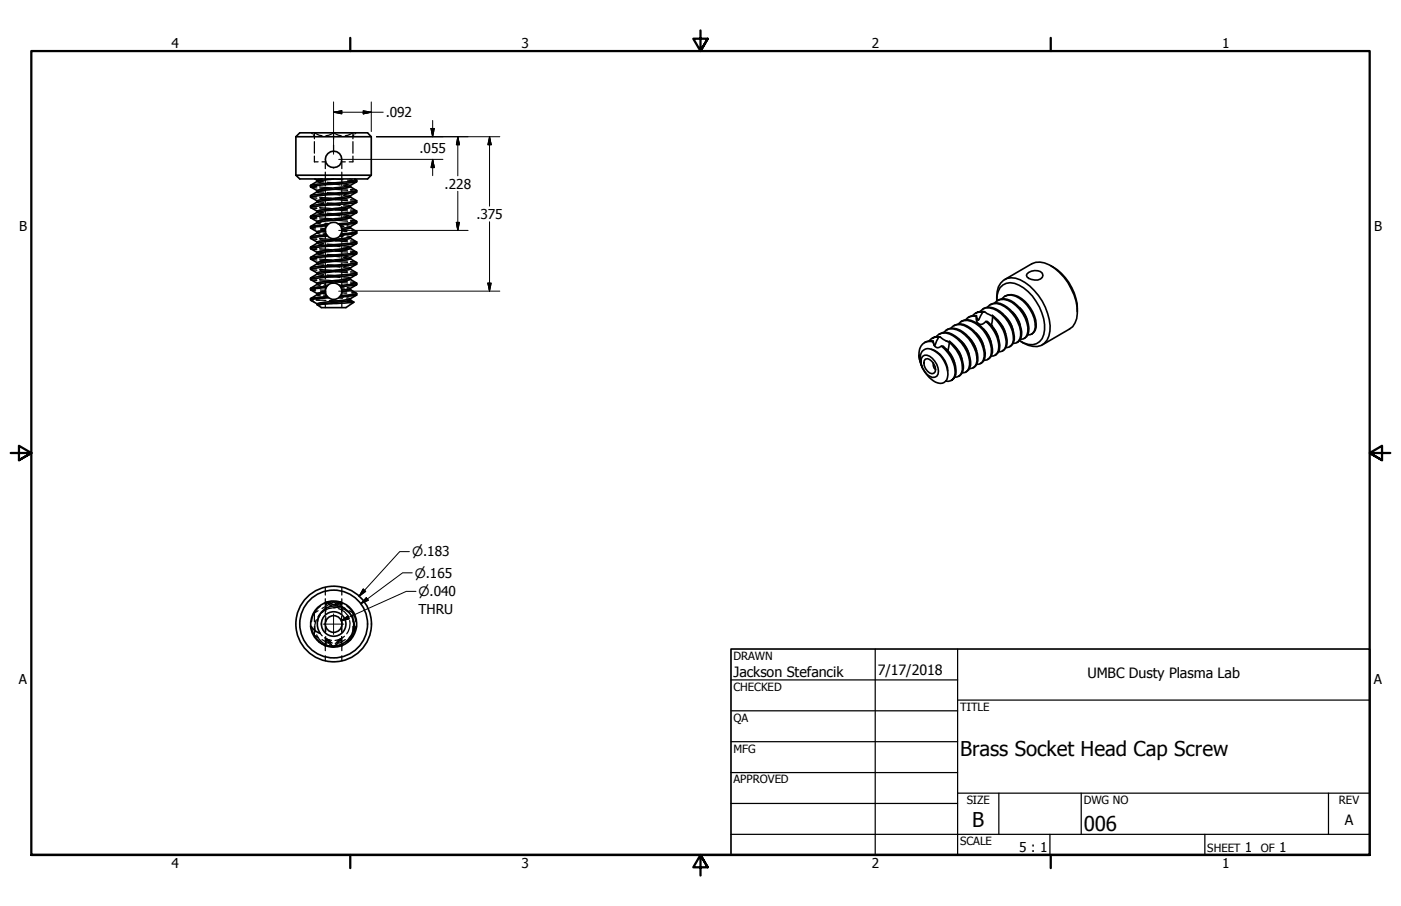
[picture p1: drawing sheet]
<svg xmlns="http://www.w3.org/2000/svg" width="432mm" height="279mm" viewBox="0 0 432 279" stroke-linecap="round" stroke-linejoin="round" font-family="sans-serif">
<!-- layer: Visible (ANSI) -->
<g fill="none" stroke="#000" stroke-width=".51">
<path d="M91.2 42.2h23.2M91.2 54h23.2M91.2 42.2l1.2-1.2h20.9l1.1 1.2M91.2 54l1.2 1.2h20.9l1.1-1.2M91.2 42.2v11.8M97 55.2l.8 .4M97.8 55.6v.3M97.8 58.8v.3M99.3 55.2l-1.5 .4M102.8 55.2l-4.9 .7-2.1 1.3M107.9 57.5l2 1.2a40.2 40.2 0 0 1-9.4 1.1l-4.2 .3-.6 .3v.4M107.9 57.6l-1.3 .4-8.5 1-2.3 1.3"/>
<path d="M107.9 57.2v.4M109.3 55.2l.6 .4a40.2 40.2 0 0 1-9.4 1l-4.2 .4-.6 .2v.4M109.9 58.8l-.1 .5-1.2 .2-6.2 .5a22.7 22.7 0 0 0-6.6 .8l2 1.2M109.9 55.6l-.1 .5-1.2 .2-6.2 .5a22.7 22.7 0 0 0-6.6 .9l2 1.1M109.9 59.2l-2.3 1.4-7.8 .9-2 .5M109.9 56.1l-2.3 1.3-7.8 .9-2 .5M114.4 42.2v11.8M95.7 70.3l.1-.5 5.3-.6-.4 .5-3.9 .3-1 .3 2 1.2M97.8 62v.3M97.8 65.2v.3M97.8 68.3v.3M97.8 71.5v.3"/>
<path d="M97.8 74.7v.3M97.8 77.9v.3M100.3 70.9v.5M100.6 72.5l.4 .3-5.2 .6 2 1.3M100.6 72.5l-4.5 .4-.4 .2v.4M100.6 72.5l-.3-1.1h-.9a6.7 6.7 0 0 0-3.6 1.6M100.7 69.7l-.4 1.2-2.5 .6M104.3 69a2.62 2.62 0 0 0-3.2 .2M104.9 72.5a2.52 2.52 0 0 1-3.9 .3M105.3 70.4v.4M107.9 79.8l2 1.2a40.2 40.2 0 0 1-9.4 1l-4.2 .4-.6 .2v.4M107.9 73.4l2 1.2a40.2 40.2 0 0 1-9.4 1l-4.2 .4-.6 .3v.3"/>
<path d="M107.9 67.1l2 1.2-1.3 .3-4.3 .4M107.9 63.9l2 1.2a40.2 40.2 0 0 1-9.4 1l-4.2 .4-.6 .2v.4M107.9 70.2l2 1.2a12 12 0 0 1-4.7 .7l-.3 .4 4.3-.4 .7-.2v-.4M107.9 79.4l-.1 .5-1.2 .3-8.7 1.1-2.1 1.2M107.9 76.3l-.1 .4-1.2 .3-8.7 1.1-2.1 1.3M107.9 73.1l-.1 .4-1.2 .4-8.7 1-2.1 1.3M107.9 66.7l-.1 .5-1.2 .3-8.7 1.1-2.1 1.2M107.9 63.6l-.1 .4-1.2 .3-8.7 1.1-2.1 1.3M107.9 60.4l-.1 .4-1.2 .4-8.7 1-2.1 1.3M107.9 69.9l-.2 .5-2.4 .4-.1 1.3M107.9 76.6l2 1.2M107.9 60.7l2 1.2"/>
<path d="M109.9 77.9l-.1 .5-1.2 .1-6.2 .6a22.7 22.7 0 0 0-6.6 .8l2 1.1M109.9 74.7l-.1 .5-1.2 .2-6.2 .5a22.7 22.7 0 0 0-6.6 .8l2 1.2M109.9 77.8a40.2 40.2 0 0 1-9.4 1l-4.2 .4-.6 .2v.4M109.9 68.3v.5l-.8 .2-4.4 .3-.4-.3M109.9 65.2l-.1 .5-1.2 .1-6.2 .6a22.7 22.7 0 0 0-6.6 .8l2 1.1M109.9 62l-.1 .5-1.2 .2-6.2 .5a22.7 22.7 0 0 0-6.6 .8l2 1.2M109.9 61.9a40.2 40.2 0 0 1-9.4 1l-4.2 .4-.6 .3v.3M109.9 78.3l-2.3 1.3-7.8 .9-2 .5M109.9 75.1l-2.3 1.4-7.8 .8-2 .6M109.9 71.9l-2.3 1.4-7.8 .9-2 .5M109.9 68.8a6.9 6.9 0 0 1-4.6 1.6l-.6-1.1M109.9 65.6l-2.3 1.3-7.8 .9-2 .5"/>
<path d="M109.9 62.4l-2.3 1.4-7.8 .8-2 .6M95.7 89.3l.1-.5 2.1-.3 2.9-.2-.3 .4a12 12 0 0 0-4.7 .7l2 1.2M95.7 92.5l.1-.5 2.1-.3 3-.3 .4 .4a14.9 14.9 0 0 0-5.5 .8l2 1.1M97.8 94h.1M97.8 81v.3M97.8 84.2v.3M97.8 87.4v.3M97.8 90.6v.3M97.8 93.7v.3M100.3 90v.4l-.9 .1a6.6 6.6 0 0 0-3.6 1.6M100.3 90.4l.6 1M100.5 88.7l-.2 1.3-2.5 .6"/>
<path d="M104.6 88a2.69 2.69 0 0 0-3.8 .3M104.6 91.6l-1.1 .7a2.55 2.55 0 0 1-2.2-.5M105.3 89.5v.4M107.9 86.1l2 1.3-5.3 .6M107.9 82.9l2 1.2a40.2 40.2 0 0 1-9.4 1.1l-4.2 .3-.6 .3v.4M107.9 89.3l2 1.2a13.4 13.4 0 0 1-4.9 .7l-.4 .4 4.5-.4 .8-.2v-.4M107.9 86.2l-1.3 .4-8.5 1-2.3 1.3M107.9 82.6l-.1 .5-1.2 .3-8.7 1.1-2.1 1.2M107.9 89l-.2 .5-2.4 .4-.3 1.3M107.9 92.1l-.1 .5-1.2 .3-8.7 1.1M107.9 92.5l1.1 .7-11.1 .8M107.9 85.8v.4"/>
<path d="M109 93.2l-2.4 1.7h-7.5l-1.3-.9M109.9 87.4v.4l-.7 .2-4.2 .4-.4-.4M109.9 84.2l-.1 .5-1.2 .2-6.2 .5a22.7 22.7 0 0 0-6.6 .8l2 1.2M109.9 81.4l-1.3 .3-6.2 .5a22.7 22.7 0 0 0-6.6 .9l2 1.1M109.9 87.8a6.9 6.9 0 0 1-4.6 1.7l-.3-1.1M109.9 84.6l-2.3 1.4-7.8 .9-2 .5M109.9 81.5l-2.3 1.3-7.8 .9-2 .5M109.9 91l-2.3 1.3-7.8 .9-2 .5M109.9 81v.4M295.3 99.9a3.3 3.3 0 0 1 4.1-.8 10.7 10.7 0 0 1 6.2 9.5 2.29 2.29 0 0 1-2.3 2.5M296.2 99.2a3.6 3.6 0 0 1 4.1 .1 10.8 10.8 0 0 1 5.6 9.3 2.61 2.61 0 0 1-1.5 2.3M300.7 96.6l1.4-.5h1.4a5.6 5.6 0 0 0-3.1 .7l-.6 .5"/>
<path d="M300.9 97.5a1.74 1.74 0 0 0 .2 1.9 1.74 1.74 0 0 0 1.7 .5l1-.8M300.9 97.3v.2a3.3 3.3 0 0 0-3.3 1.2M300.9 97.3h-1.2l-1.3 .6M300.9 97.3l.5 1.4 .3-.1M302.1 96.1a3.2 3.2 0 0 1 4.1-.9 10.8 10.8 0 0 1 6.2 9.6 2.38 2.38 0 0 1-2.4 2.5M302.9 95.3a4.4 4.4 0 0 1 5.2 .6 10.8 10.8 0 0 1 4.5 8.9 2.62 2.62 0 0 1-1.5 2.1M302.9 96.3l-1.2 2.3h-.3M303.5 96.1l1.9 1.2h.5M304.3 94.7a3.8 3.8 0 0 1 5.3-.1 10.7 10.7 0 0 1 5 8.9 2.38 2.38 0 0 1-2.4 2.4M305.2 94a4.2 4.2 0 0 1 5.1 .7 10.8 10.8 0 0 1 4.5 8.8 2.62 2.62 0 0 1-1.4 2.2M305.9 97.3v.4a10.2 10.2 0 0 1 4 9.2 2.21 2.21 0 0 1-2.2 1.6M305.9 97.3a10.6 10.6 0 0 1 4.4 9l-.4 1.1-1 .9"/>
<path d="M305.9 97.7l-.3 2.7a7.9 7.9 0 0 1 2.1 3.8M306.5 93.5a3.8 3.8 0 0 1 5.3-.3 11 11 0 0 1 5 9 2.29 2.29 0 0 1-2.3 2.4M307.2 92.5a5.9 5.9 0 0 1 3.2-6.6 8.9 8.9 0 0 1 8.4 3.7 17.5 17.5 0 0 1 4.8 12.5 4.7 4.7 0 0 1-6.7 4.4l-2.3-1.2M307.2 92.8a5.2 5.2 0 0 1 2.9-5.4 6.2 6.2 0 0 1 5.4 1.4 16 16 0 0 1 6.4 12.9 4.3 4.3 0 0 1-6.3 4.1l-1.4-.8M307.4 92.7a4.3 4.3 0 0 1 5.1 .6 10.3 10.3 0 0 1 4.6 8.9 2.43 2.43 0 0 1-1.4 2.2M307.5 98.7a8.2 8.2 0 0 1 2.4 4.2M308.8 92.1a3.7 3.7 0 0 1 5.3-.2 11.2 11.2 0 0 1 5 9 2.28 2.28 0 0 1-2.4 2.4M309.6 91.4a4.6 4.6 0 0 1 5.2 .7 10.8 10.8 0 0 1 4.5 8.8 2.62 2.62 0 0 1-1.4 2.2M309.6 86.2l8.4-4.9a6.4 6.4 0 0 1 7 1.4 18.5 18.5 0 0 1 7 13.9 5.7 5.7 0 0 1-2.4 4.9l-8.4 4.9M309.8 97.5a7.6 7.6 0 0 1 2.4 4.2M312 96.1a9 9 0 0 1 2.5 4.2M314.3 94.9a8.2 8.2 0 0 1 2.4 4.2"/>
<path d="M316.5 84.5a3.5 3.5 0 0 1 4.7-.2l.2 .6a2.03 2.03 0 0 1-2.5 1.5 2.36 2.36 0 0 1-2.5-1.5zM323.8 81.9a16 16 0 0 1 8.2 14.2M284.4 109.9a2.11 2.11 0 0 1 2.9 .6 4.5 4.5 0 0 1 1.4 5.5 2.18 2.18 0 0 1-3-.6 4.6 4.6 0 0 1-1.3-5.5zM285.2 110.7a2.25 2.25 0 0 1 2.6 1.5 2.09 2.09 0 0 1 0 2.9 2.53 2.53 0 0 1-2.9-2.3v-1.6zM287 107.7a7.6 7.6 0 0 1 5.1 6.7M287.2 104.4l1.3-.6 1.3 .1a4.3 4.3 0 0 0-2.9 .7l-.6 .6M287.6 105.4a3.3 3.3 0 0 0-4.3 3.1 9.9 9.9 0 0 0 5.8 9.6 2.34 2.34 0 0 0 3.1-2.6 8.1 8.1 0 0 0-6.3-8 2.67 2.67 0 0 0-2.3 3.4l.6 2.3-1-3.5M287.6 105.4v-.2l-.6-.1-2.1 .6M287.6 105.2l.4 1.3 .2-.1M287.6 105.4a1.75 1.75 0 0 0 1.3 1.9l1.2-.6M287.6 111.9l.3 1.6 .5 .5M288.5 103.8a3.8 3.8 0 0 1 5.4-.2 10.7 10.7 0 0 1 4.9 9 2.28 2.28 0 0 1-2.3 2.4"/>
<path d="M289.3 104l-1.1 2.4h-.2M289.4 103.1a4.2 4.2 0 0 1 5.2 .7 10.6 10.6 0 0 1 4.5 8.8 2.62 2.62 0 0 1-1.4 2.1M289.8 103.9a3.3 3.3 0 0 0 2.9 1.4M290.8 102.6a3.2 3.2 0 0 1 4.2-.9 10.8 10.8 0 0 1 6.1 9.6 2.38 2.38 0 0 1-2.3 2.4M291.5 117.5h.1M291.6 105.2l.8 .2M291.6 107.6l.6 .4M291.7 101.8a4.4 4.4 0 0 1 5.2 .6 10.8 10.8 0 0 1 4.5 8.9 2.61 2.61 0 0 1-1.5 2.2M292.1 108.2h.1M292.6 105.6l-.4 2.6a8.5 8.5 0 0 1 2.1 3.8M292.7 105.3l-.1 .3a9.8 9.8 0 0 1 3.8 9.1 2.05 2.05 0 0 1-2.1 1.6M292.7 105.3a10.3 10.3 0 0 1 4.1 8.9l-.4 1-1 .8"/>
<path d="M293.1 101.2a3.8 3.8 0 0 1 5.3-.2 10.7 10.7 0 0 1 4.9 9 2.28 2.28 0 0 1-2.3 2.4M293.2 117.3a3.2 3.2 0 0 0 1.4-3.8 11.7 11.7 0 0 0-3.9-6.8h-.6a10.6 10.6 0 0 1 4.2 8.9 2.23 2.23 0 0 1-2.8 1.9M293.9 100.5a4.2 4.2 0 0 1 5.2 .7 10.8 10.8 0 0 1 4.5 8.8 2.34 2.34 0 0 1-1.5 2.1M294 106.6a7.4 7.4 0 0 1 2.5 4.1M296.3 105.2a8.2 8.2 0 0 1 2.4 4.2M298.5 103.9a9 9 0 0 1 2.5 4.2M300.8 102.7a7.8 7.8 0 0 1 2.4 4.1M303 101.3a8.2 8.2 0 0 1 2.4 4.2M306.6 109.5a3.1 3.1 0 0 0 1.4-3.8 11.1 11.1 0 0 0-3.7-6.6h-.5a10.2 10.2 0 0 1 3.9 9.2 2.26 2.26 0 0 1-2.2 1.5M95.7 193.1a7.1 7.1 0 0 0 2.6 4.9M100.3 199.1h.1M100.3 199.1v-.2v.2"/>
<path d="M100.3 199.1a7.3 7.3 0 0 0 5 0M101.3 185.5a7.1 7.1 0 0 0-5.5 7.6 5.5 5.5 0 0 0 2.9 2.2 5.5 5.5 0 0 1 2.1-7.9 5.5 5.5 0 0 1 7.7 2.8 6.6 6.6 0 0 1-2.1 7.8 6.6 6.6 0 0 1-8 0l1.9 1.1M101.3 185.5a7.1 7.1 0 0 1 8.4 4.9 7.1 7.1 0 0 1-4.4 8.7M101.3 185.5a2.08 2.08 0 0 0 3.3 .1l-.1 .2M105.3 198.7v.4"/>
<circle cx="102.8" cy="49.1" r="2.55"/>
<circle cx="102.8" cy="192.4" r="11.7"/>
<circle cx="102.8" cy="192.4" r="10.4"/>
<circle cx="102.8" cy="192.4" r="2.57"/>
<circle cx="102.8" cy="192.4" r="3.8"/>
</g>
<g fill="#000">
<circle cx="305.6" cy="100.4" r=".25"/>
<circle cx="104.6" cy="185.6" r=".25"/>
</g>
<!-- layer: Hidden (ANSI) -->
<g fill="none" stroke="#000" stroke-width=".38">
<path d="M95.7 57.2l1.9 .3M95.8 57.7l1.9 .3M95.9 41l.4 .3M96.6 41.6l.3 .3M96.9 48.1v1.8h1.1M96.9 43.7v3.5M97.8 58.9l2 .3M97.8 55.7l2 .4M97.9 59.1l.4 .3 1.4 .2M97.9 55.9l.4 .4 1.4 .2M98.5 57.7l3.8 .3M98.6 58l3.8 .4"/>
<path d="M99.3 41.8l-.9-.1-1.5-.7v1.8M99.3 49.9h1.1M100.3 49.9v2.1M100.3 53.1v4.2M100.3 58.4v4.2M100.7 59.8l4.1 .4M100.7 56.6l4.1 .4M100.8 59.4l4.2 .4M100.8 56.2l4.2 .4M102.8 55.2l2.9 .2M102.8 41l2.4 .8M102.8 41l-1.5 .7-.8 .1"/>
<path d="M102.8 41v1.9M102.8 44.8v1.8M103.3 58l3.8 .3M103.4 58.4l3.7 .3M105.3 49.9h1.1M105.3 49.9v2.1M105.3 53.1v4.2M105.3 58.4v4.2M105.9 57.2l2 .4M106 59.9l1.4 .2 .4 .4M106 56.8l1.4 .2 .4 .3M106.4 41.8l2.4-.8v1.8"/>
<path d="M107.1 55.6l2.8 .4M107.8 55.2l.7 .1M107.8 57.5h.1M108 58.4l1.9 .3M108.1 58.8l1.8 .4M108.8 48.1v1.8h-1.2M108.8 43.7v3.5M109.1 41.6l-.3 .3M109.2 55.4l.7 .2M109.7 41l-.3 .3M95.7 79.4l1.9 .4M95.7 76.3l1.9 .3"/>
<path d="M95.7 73.1l1.9 .3M95.7 69.9l1.5 .3M95.7 66.7l1.9 .4M95.7 63.6l1.9 .3M95.7 60.4l1.9 .3M95.8 79.9l1.9 .3M95.8 76.7l1.9 .3M95.8 73.5l1.9 .4M95.8 70.4l1.5 .2M95.8 67.2l1.9 .3M95.8 64l1.9 .3M95.8 60.8l1.9 .4"/>
<path d="M97.8 77.9l2 .4M97.8 74.7l2 .4M97.8 68.4l1.1 .2M97.8 65.2l2 .4M97.8 62l2 .4M97.8 71.6l.8 .2M97.8 65.2h.1M97.9 78.1l.4 .4 1.4 .2M97.9 74.9l.4 .4 1.4 .2M97.9 71.8l.1 .3 .6 .1M97.9 68.6v.2l.8 .2M97.9 65.4l.4 .4 1.4 .2"/>
<path d="M97.9 62.2l.4 .4 1.4 .2M98.5 79.9l3.8 .3M98.5 76.7l3.8 .3M98.5 73.5l3.8 .4M98.5 67.2l3.8 .3M98.5 64l3.8 .3M98.5 60.8l3.8 .4M98.6 77.1l3.8 .3M98.6 73.9l3.8 .3M98.6 67.6l3.8 .3M98.6 64.4l3.8 .3M98.6 61.2l3.8 .3"/>
<path d="M98.8 70.8l1.5 .1M98.8 70.4l1.5 .1M99.6 71.9l.9 .1M99.6 72.3l1.1 .2M99.9 69.2l1.1 .1M100.2 68.8l1.2 .2M100.3 63.7v4.2M100.3 69v4.6M100.3 74.8v5M100.7 78.8l4.1 .4M100.7 75.6l4.1 .5M100.7 66.1l4.1 .4"/>
<path d="M100.7 62.9l4.1 .5M100.8 78.4l4.2 .5M100.8 75.2l4.2 .5M100.8 65.7l4.2 .5M100.8 62.5l4.2 .5M103.3 77.1l3.8 .2M103.3 73.9l3.8 .3M103.3 67.6l3.8 .2M103.3 64.4l3.8 .2M103.3 61.2l3.8 .3M103.4 77.5l3.7 .3M103.4 74.3l3.7 .3"/>
<path d="M103.4 67.9l3.7 .4M103.4 64.8l3.7 .3M103.4 61.6l3.7 .3M104.6 72.8l1.1 .2M104.6 69.3l1.2 .1M105 69.7l1 .1M105 72.5l1 .1M105.3 70.9l1.6 .1M105.3 71.2l1.6 .2M105.3 63.7v4.2M105.3 69v4.6M105.3 74.8v5"/>
<path d="M105.9 79.4l2 .4M105.9 76.2l2 .4M105.9 66.7l2 .4M105.9 63.5l2 .4M105.9 60.3l2 .5M106 79l1.4 .2 .4 .3M106 75.8l1.4 .2 .4 .3M106 66.3l1.4 .2 .4 .3M106 63.1l1.4 .2 .4 .3M106.9 73.2l1 .3M106.9 70l1 .3M106.9 69.6l.9 .2v.2"/>
<path d="M107 72.8l.8 .2v.2M107.8 60.6v.1M107.8 63.8v.1M107.8 67v.1M107.8 70.2h.1M107.8 73.3v.1M107.8 76.5v.1M107.8 79.7v.1M108 77.5l1.9 .3M108 74.3l1.9 .3M108 67.9l1.9 .4M108 64.8l1.9 .3"/>
<path d="M108 61.6l1.9 .3M108.1 77.9l1.8 .3M108.1 74.7l1.8 .4M108.1 68.3l1.8 .4M108.1 65.2l1.8 .3M108.1 62l1.8 .4M108.4 71.1l1.5 .3M108.5 71.6l1.4 .3M95.7 89l1.5 .3M95.7 85.8l1.9 .3M95.7 82.6l1.9 .3M95.7 92.1l.9 .3"/>
<path d="M95.8 89.4l1.5 .3M95.8 86.2l1.9 .4M95.8 83.1l1.9 .3M95.8 92.6h.8M95.9 92.7l.9 .5M97.5 92.5l.9 .1M97.5 92.6h.9M97.7 93.6l1 .4h-.3M97.8 87.4l1.1 .3M97.8 84.3l2 .3M97.8 81l2 .5M97.8 90.6l.9 .2"/>
<path d="M97.8 93.8l.2 .1M97.8 81v.1M97.9 87.6l.1 .3 .7 .2M97.9 84.5l.4 .3 1.4 .2M97.9 81.3l.4 .4 1.4 .2M97.9 90.8l.1 .3 .7 .1M97.9 94h.2M98.4 92.6h2.1M98.5 86.2l3.8 .4M98.5 83.1l3.8 .3M98.6 86.6l3.8 .3M98.6 83.4l3.8 .4"/>
<path d="M98.6 80.3l3.8 .3M98.7 89.4l1.6 .1M98.8 89.9l1.5 .1M99.7 88.2l1.1 .1M99.7 91l.9 .1M99.8 91.4l1.2 .1M99.9 87.8l1.2 .1M100.3 81.1v4.9M100.3 87.3v4.2M100.3 93.2v1.7M100.7 85.2l4.1 .4M100.7 82l4.1 .4"/>
<path d="M100.8 84.8l4.2 .4M100.8 81.6l4.2 .4M101.5 92.7l4.4 .2M103.3 86.6l3.8 .3M103.3 83.4l3.8 .3M103.3 80.3l3.8 .2M103.4 87l3.7 .3M103.4 83.8l3.7 .3M103.4 80.6l3.7 .4M104.3 91.9l1.2 .1M104.7 91.5l1.2 .1M104.9 88.4l1.1 .1"/>
<path d="M105.2 88.8l.9 .1M105.3 89.9l1.6 .1M105.3 90.3l1.6 .1M105.3 81.1v4.9M105.3 87.3v4.2M105.3 93.2v1.7M105.9 85.7l2 .5M105.9 82.5l2 .5M106 85.3l1.4 .2 .4 .4M106 82.2l1.4 .2 .4 .3M106.7 92.2l1.2 .3M106.9 91.8l.9 .2v.2"/>
<path d="M106.9 93l2.1 .2M107 89l.9 .3M107 88.6l.8 .2v.2M107.8 82.9h.1M107.8 86v.1M107.8 89.2v.1M107.8 92.4v.1M108 87l1.9 .3M108 83.8l1.9 .3M108 80.6l1.9 .4M108.1 87.4l1.8 .4M108.1 84.2l1.8 .4"/>
<path d="M108.1 81l1.8 .4M108.4 90.2l1.5 .3M108.5 90.6l1.4 .3M96 193.2a7.1 7.1 0 0 0 2.8 4.9M96.9 193.2v2.7l1.1 .7M97.5 191.1a4.6 4.6 0 0 0-.2 3.8M97.6 195.8a5.9 5.9 0 0 0 2.5 2.8M98 188.3l-1.1 .7v2.8M98.7 195.3l.6 .8M98.7 189.6l-.8 2M98.8 186.9a7.1 7.1 0 0 0-2.8 4.9M99.3 197.2l1.1 .7"/>
<path d="M99.3 188.8l-1.3 1.4M100 198.8l1.4 .4 1.4 .1M100.1 196.7l.9 .5M100.3 181.1v2.4M100.3 184.7v2.4M100.3 187.8v1.6M100.3 190.9v4.2M100.3 196.5v4.2M100.3 198.4v.7l.2-.7M100.4 198.3l-.1 .6M100.4 187.3l-.1 .8v-.8M100.4 187v1.6"/>
<path d="M100.4 190.1v1.6M100.4 193.2v1.6M100.4 196.3v1.6M100.4 187l-1.1 .6M100.4 197.9l.8 .5M100.5 187.3l-.2 .8M100.5 196.9l-.1 .8M100.5 185.7l-.1 .8M100.6 186.4l.4-.8 1.2 1.2M100.6 185.7l-.1 .8 .2-.8M100.6 197l-.1 .7M100.7 197l.6 1.2 .7 .7"/>
<path d="M100.8 185.7l1.1 1.1M100.8 197.1l-.2 .6M101 199.1l1.8 .5M101 197.2h.1M101 197.2l.9 1.1M101 197.2l-.3 .6M101.1 197.2l1.1 .3M101.1 185.5l1 .7M101.1 197.2l1.1 1.6M101.2 186.5l-.8 .5M101.4 197.3l1 1M102 198.9l.8 .4"/>
<path d="M102.8 187.4l2 .1M102.8 185.6l-1.4 .1-1.4 .5M102.8 185.6l1.5 .1 1.3 .5M102.8 185.6l.8 .5M102.8 185.6l-.8 .5M103.3 187.5a5 5 0 0 0-3.9 1.3M103.6 198.9l-.8 .4M103.7 198.2l.9-1a2.73 2.73 0 0 1-1.4 1.9M104.3 185.5l-1 .7M104.3 197.3l-1 .2M104.3 187.7a4.3 4.3 0 0 1 3.1 2.7M104.3 197.3l-1 1.1"/>
<path d="M104.5 186.5l.8 .5M104.5 185.8l-1.2 .9M104.7 185.6l.3 .8M104.7 197.2l.3 .5M104.9 197l-1 1.6M104.9 185.7l-1.1 1.2M105 185.7l.2 .8M105 197l.2 .7M105.2 197l.1 .7M105.2 185.7l.1 .8M105.2 187.2l.1 .8M105.2 198.2l.1 .5"/>
<path d="M105.3 187.3v.8M105.3 198.4v.7M105.3 187v1.6M105.3 190.1v1.6M105.3 193.2v1.6M105.3 196.3v1.6M105.3 187l1.1 .6M105.3 197.9l-.8 .5M105.3 181.1v2.4M105.3 184.7v2.4M105.3 187.3v2.2M105.3 191v4.1"/>
<path d="M105.3 196.3v4.4M105.6 198.8l-1.3 .4-1.5 .1M105.7 187.8l2 1.3 .8 1.1M106.2 196.2l-1.9 1.1M106.4 197.2l-1.1 .7M106.9 186.9a7.1 7.1 0 0 1 2.8 4.9M107.6 188.3l1.2 .7v2.8M107.8 191.4a4.9 4.9 0 0 1-.9 4.1M108.8 195.9l-1 1.6M108.8 195.9l-1.9 2.2M108.8 193.2v2.7l-1.2 .7M108.9 191.1a5.5 5.5 0 0 1 .2 3.8"/>
<path d="M109.7 193.2l-.9 2.7M100.3 202.2v1.6M105.3 202.2v1.6"/>
</g>
<g fill="#000">
<circle cx="97.8" cy="55.9" r=".19"/>
<circle cx="97.8" cy="59.2" r=".19"/>
<circle cx="97.8" cy="59.1" r=".19"/>
<circle cx="97.8" cy="56" r=".19"/>
<circle cx="97.9" cy="58.9" r=".19"/>
<circle cx="97.9" cy="55.7" r=".19"/>
<circle cx="107.9" cy="57.5" r=".19"/>
<circle cx="107.9" cy="57.2" r=".19"/>
<circle cx="97.8" cy="62.3" r=".19"/>
<circle cx="97.8" cy="75.1" r=".19"/>
<circle cx="97.8" cy="71.9" r=".19"/>
<circle cx="97.8" cy="65.5" r=".19"/>
<circle cx="97.8" cy="62.4" r=".19"/>
<circle cx="97.8" cy="78.2" r=".19"/>
<circle cx="97.8" cy="75" r=".19"/>
<circle cx="97.8" cy="68.6" r=".19"/>
<circle cx="97.8" cy="71.8" r=".19"/>
<circle cx="97.8" cy="68.7" r=".19"/>
<circle cx="97.9" cy="62" r=".19"/>
<circle cx="97.9" cy="71.6" r=".19"/>
<circle cx="97.9" cy="77.9" r=".19"/>
<circle cx="97.9" cy="74.7" r=".19"/>
<circle cx="97.9" cy="68.4" r=".19"/>
<circle cx="97.9" cy="65.2" r=".19"/>
<circle cx="107.9" cy="63.9" r=".19"/>
<circle cx="107.9" cy="63.6" r=".19"/>
<circle cx="107.9" cy="79.8" r=".19"/>
<circle cx="107.9" cy="79.4" r=".19"/>
<circle cx="107.9" cy="73.1" r=".19"/>
<circle cx="107.9" cy="60.7" r=".19"/>
<circle cx="107.9" cy="60.4" r=".19"/>
<circle cx="107.9" cy="73.4" r=".19"/>
<circle cx="107.9" cy="69.9" r=".19"/>
<circle cx="107.9" cy="67.1" r=".19"/>
<circle cx="107.9" cy="70.2" r=".19"/>
<circle cx="107.9" cy="76.3" r=".19"/>
<circle cx="107.9" cy="66.7" r=".19"/>
<circle cx="107.9" cy="76.6" r=".19"/>
<circle cx="97.8" cy="81.4" r=".19"/>
<circle cx="97.8" cy="90.9" r=".19"/>
<circle cx="97.8" cy="84.6" r=".19"/>
<circle cx="97.8" cy="81.3" r=".19"/>
<circle cx="97.8" cy="87.8" r=".19"/>
<circle cx="97.8" cy="87.7" r=".19"/>
<circle cx="97.8" cy="84.5" r=".19"/>
<circle cx="97.9" cy="87.4" r=".19"/>
<circle cx="97.9" cy="84.3" r=".19"/>
<circle cx="97.9" cy="93.8" r=".19"/>
<circle cx="97.9" cy="81.1" r=".19"/>
<circle cx="97.9" cy="90.6" r=".19"/>
<circle cx="107.9" cy="89.3" r=".19"/>
<circle cx="107.9" cy="89" r=".19"/>
<circle cx="107.9" cy="92.1" r=".19"/>
<circle cx="107.9" cy="82.6" r=".19"/>
<circle cx="107.9" cy="86.1" r=".19"/>
<circle cx="107.9" cy="92.5" r=".19"/>
<circle cx="107.9" cy="85.8" r=".19"/>
<circle cx="107.9" cy="82.9" r=".19"/>
</g>
<!-- layer: Border (ANSI) -->
<path d="M107.9 11.7v4M215.9 9.4v6.3l-2.2-3.8h4.4l-2.2 3.8 2.2-3.8M323.8 11.7v4M3.3 139.7h6.4l-3.9-2.2v4.4l3.9-2.2-3.9 2.2M428.5 139.7h-6.4l3.9-2.2v4.4l-3.9-2.2 3.9 2.2M9.7 263.7v-248h412.4v248h-412.4h412.4M107.9 263.7v4M218.1 267.5l-2.2-3.8 2.2 3.8h-4.4l2.2-3.8v6.3M323.8 263.7v4" fill="none" stroke="#000" stroke-width=".7"/>
<!-- layer: Title (ANSI) -->
<g fill="none" stroke="#000" stroke-width=".38">
<path d="M225.3 209.7h69.8M225.3 219.2h69.8M269.7 200.2v63.5M295.1 215.9h127M295.1 200.2v63.5M225.3 228.7h69.8M225.3 238.3h69.8M225.3 257.3h196.8M225.3 247.8h69.8M295.1 244.6h127M307.8 244.6v12.7M323.6 257.3v6.4"/>
<path d="M333.2 244.6v12.7M371.3 257.3v6.4M409.4 244.6v12.7"/>
</g>
<path d="M225.3 200.2h196.8v63.5h-196.8z" fill="none" stroke="#000" stroke-width=".51"/>
<!-- layer: Dimension (ANSI) -->
<g fill="none" stroke="#000" stroke-width=".31">
<path d="M102.8 34.6l2.5-.4v.9zM102.8 34.6h15.3M102.8 31.4v16.2M112 34.2l2.4 .4-2.4 .5zM114.4 31.4v9.2M132.8 39.6h1.1l-.6 2.6zM133.3 37.1v5.1M104.4 49.1h32.1M116 42.2h38.1M133.3 49.1l.6 2.6h-1.1zM133.3 49.1v5.1M141.1 42.2l.5 2.4h-.9z"/>
<path d="M141.1 42.2v12M141.1 59v12.1M150.9 42.2l.5 2.4h-1zM150.9 42.2v21.4M104.4 71.1h39.9M140.7 68.6h.9l-.5 2.5zM150.9 68.4v21.4M104.4 89.8h49.7M150.4 87.3h1l-.5 2.5zM126.2 170.1h-3l-12.5 13.8M127.1 176.7h-3l-12.9 9.5M105.2 191.5l2.1-1.6 .3 1z"/>
<path d="M112 181.7l.7 .7-2 1.5zM112.9 184.3l.6 .8-2.3 1.1zM128.2 182.4h-3l-20 9.1"/>
</g>
<g fill="#000" stroke="#000" stroke-width=".31">
<path d="M102.8 34.6l2.5-.4zM102.8 34.6l2.5-.4v.9zM112 35.1l2.4-.5zM112 34.2l2.4 .4-2.4 .5zM132.8 39.6l.5 2.6zM132.8 39.6h1.1l-.6 2.6zM133.3 49.1l.6 2.6zM133.3 49.1l.6 2.6h-1.1zM141.1 42.2l.5 2.4zM141.1 42.2l.5 2.4h-.9zM150.9 42.2l.5 2.4zM150.9 42.2l.5 2.4h-1z"/>
<path d="M140.7 68.6l.4 2.5zM140.7 68.6h.9l-.5 2.5zM150.4 87.3l.5 2.5zM150.4 87.3h1l-.5 2.5zM105.2 191.5l2.1-1.6zM105.2 191.5l2.1-1.6 .3 1zM112 181.7l-1.3 2.2zM112 181.7l.7 .7-2 1.5zM112.9 184.3l-1.7 1.9zM112.9 184.3l.6 .8-2.3 1.1z"/>
</g>
<!-- layer: Center Mark (ANSI) -->
<path d="M99.6 192.5h6.4M102.8 189.3v6.3" fill="none" stroke="#000" stroke-width=".31"/>
<g font-size="6.3">
<text x="295.9" y="233.1">Brass Socket Head Cap Screw</text>
<text x="299.7" y="255.1">B</text>
<text x="334" y="256.4">006</text>
</g>
<g font-size="4.4">
<text x="226.1" y="208.9">Jackson Stefancik</text>
<text x="270.5" y="208.2">7/17/2018</text>
<text x="335.2" y="209.2">UMBC Dusty Plasma Lab</text>
<text x="414.5" y="254.4">A</text>
</g>
<g font-size="4.2">
<text x="52.8" y="14.7">4</text>
<text x="160.8" y="14.7">3</text>
<text x="268.7" y="14.7">2</text>
<text x="376.7" y="14.7">1</text>
<text x="118.9" y="36.1">.092</text>
<text x="129.3" y="47.2">.055</text>
<text x="137" y="58.2">.228</text>
<text x="5.9" y="71.4">B</text>
<text x="146.8" y="67.5">.375</text>
<text x="423.5" y="71.4">B</text>
<text x="129" y="189.2">THRU</text>
<text x="5.8" y="211.1">A</text>
<text x="423.4" y="211.1">A</text>
<text x="314.1" y="262.8">5 : 1</text>
<text x="383.7" y="262.8">1</text>
<text x="394.2" y="262.8">1</text>
<text x="52.8" y="267.7">4</text>
<text x="160.8" y="267.7">3</text>
<text x="268.7" y="267.7">2</text>
<text x="376.7" y="267.7">1</text>
</g>
<g font-size="4">
<text x="127" y="171.6">⌀.183</text>
<text x="127.8" y="178.1">⌀.165</text>
<text x="129" y="183.8">⌀.040</text>
</g>
<g font-size="3.5">
<text x="226.1" y="203.5">DRAWN</text>
<text x="226.1" y="213">CHECKED</text>
<text x="295.9" y="219.2">TITLE</text>
<text x="226.1" y="222.6">QA</text>
<text x="226.1" y="232.1">MFG</text>
<text x="226.1" y="241.6">APPROVED</text>
<text x="297.9" y="248">SIZE</text>
<text x="334" y="248">DWG NO</text>
<text x="412.7" y="247.9">REV</text>
<text x="295.9" y="260.7">SCALE</text>
<text x="372.1" y="262.8">SHEET</text>
<text x="388.6" y="262.8">OF</text>
</g>
</svg>
